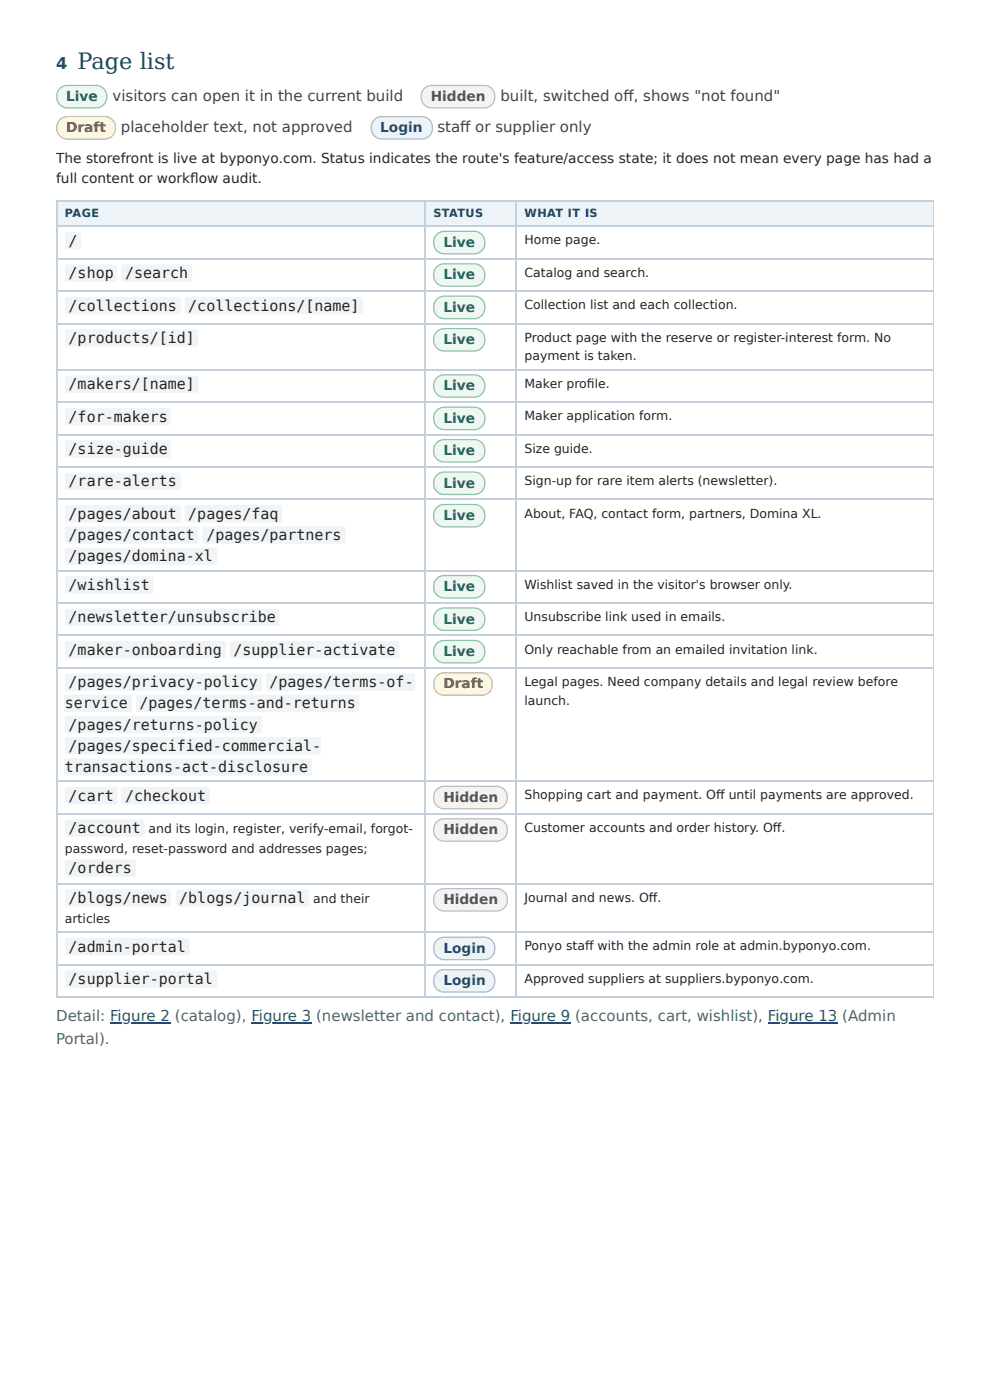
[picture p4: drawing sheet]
<svg xmlns="http://www.w3.org/2000/svg" width="210mm" height="297mm" viewBox="0 0 210 297" stroke-linecap="round" stroke-linejoin="round" font-family="sans-serif">
<g fill="#eef3f8">
<path d="M12.2 42.6h78v5.6h-78z"/>
<path d="M90.2 42.6h19.3v5.6h-19.3z"/>
<path d="M109.5 42.6h88.5v5.6h-88.5z"/>
</g>
<g fill="none" stroke="#c3d1de" stroke-width=".26">
<path d="M11.9 42.7h186.1M11.9 48h186.1M11.9 54.9h186.1M12 42.6v169.1M90.1 42.6v169.1M109.4 42.6v169.1M11.9 61.8h186.1M11.9 68.7h186.1M11.9 78.4h186.1M11.9 85.3h186.1M11.9 92.2h186.1M11.9 99.1h186.1"/>
<path d="M11.9 106h186.1M11.9 121h186.1M11.9 127.9h186.1M11.9 134.8h186.1M11.9 141.7h186.1M11.9 165.8h186.1M11.9 172.6h186.1M11.9 187.5h186.1M11.9 197.8h186.1M11.9 204.7h186.1M11.9 211.5h186.1"/>
</g>
<path d="M197.9 42.6v169.1" fill="none" stroke="#c3d1de" stroke-width=".21"/>
<path d="M12.7 18.8a2.25 2.25 0 0 1 1.6-.7h6.1a2.38 2.38 0 0 1 2.2 2.4 2.38 2.38 0 0 1-2.2 2.4h-6.1a2.4 2.4 0 0 1-2.2-1.5 2.4 2.4 0 0 1 .6-2.6z" fill="#eef8f2"/>
<path d="M12.7 18.8a2.25 2.25 0 0 1 1.6-.7h6.1a2.38 2.38 0 0 1 2.2 2.4 2.38 2.38 0 0 1-2.2 2.4h-6.1a2.4 2.4 0 0 1-2.2-1.5 2.4 2.4 0 0 1 .6-2.6z" fill="none" stroke="#8fc3a8" stroke-width=".26"/>
<path d="M90 18.8a2.25 2.25 0 0 1 1.5-.7h11.2a2.38 2.38 0 0 1 2.2 2.4 2.38 2.38 0 0 1-2.2 2.4h-11.2a2.4 2.4 0 0 1-2.1-1.5 2.4 2.4 0 0 1 .6-2.6z" fill="#f3f3f3"/>
<path d="M90 18.8a2.25 2.25 0 0 1 1.5-.7h11.2a2.38 2.38 0 0 1 2.2 2.4 2.38 2.38 0 0 1-2.2 2.4h-11.2a2.4 2.4 0 0 1-2.1-1.5 2.4 2.4 0 0 1 .6-2.6z" fill="none" stroke="#bbb" stroke-width=".26"/>
<path d="M12.7 25.4a2.25 2.25 0 0 1 1.6-.7h7.9a2.38 2.38 0 0 1 2.3 2.4 2.38 2.38 0 0 1-2.3 2.4h-7.9a2.4 2.4 0 0 1-2.2-1.5 2.4 2.4 0 0 1 .6-2.6z" fill="#fdf6e3"/>
<path d="M12.7 25.4a2.25 2.25 0 0 1 1.6-.7h7.9a2.38 2.38 0 0 1 2.3 2.4 2.38 2.38 0 0 1-2.3 2.4h-7.9a2.4 2.4 0 0 1-2.2-1.5 2.4 2.4 0 0 1 .6-2.6z" fill="none" stroke="#dcc07a" stroke-width=".26"/>
<path d="M79.4 25.4a2.25 2.25 0 0 1 1.6-.7h8.4a2.38 2.38 0 0 1 2.3 2.4 2.38 2.38 0 0 1-2.3 2.4h-8.4a2.4 2.4 0 0 1-2.2-1.5 2.4 2.4 0 0 1 .6-2.6z" fill="#eef3f8"/>
<path d="M79.4 25.4a2.25 2.25 0 0 1 1.6-.7h8.4a2.38 2.38 0 0 1 2.3 2.4 2.38 2.38 0 0 1-2.3 2.4h-8.4a2.4 2.4 0 0 1-2.2-1.5 2.4 2.4 0 0 1 .6-2.6z" fill="none" stroke="#9db4ca" stroke-width=".26"/>
<path d="M13.9 49.4l.4-.2h2.4l.3 .2 .2 .3v2.7l-.2 .4-.3 .1h-2.4l-.4-.1-.1-.4v-2.7z" fill="#f1f4f7"/>
<path d="M92.6 49.7a2.25 2.25 0 0 1 1.6-.6h6.3a2.38 2.38 0 0 1 2.3 2.4 2.38 2.38 0 0 1-2.3 2.3h-6.3a2.4 2.4 0 0 1-2.1-1.5 2.4 2.4 0 0 1 .5-2.6z" fill="#eef8f2"/>
<path d="M92.6 49.7a2.25 2.25 0 0 1 1.6-.6h6.3a2.38 2.38 0 0 1 2.3 2.4 2.38 2.38 0 0 1-2.3 2.3h-6.3a2.4 2.4 0 0 1-2.1-1.5 2.4 2.4 0 0 1 .5-2.6z" fill="none" stroke="#8fc3a8" stroke-width=".26"/>
<g fill="#f1f4f7">
<path d="M13.9 56.2l.4-.1h10.1l.5 .4v2.9l-.3 .3-.3 .1h-10.1l-.4-.2v-.3v-2.7z"/>
<path d="M25.8 56.2l.4-.1h14.1l.4 .4v2.9l-.2 .3-.3 .1h-14.1l-.3-.2-.1-.3v-2.7z"/>
</g>
<path d="M92.6 56.6a2.25 2.25 0 0 1 1.6-.6h6.3a2.38 2.38 0 0 1 2.3 2.3 2.38 2.38 0 0 1-2.3 2.4h-6.3a2.4 2.4 0 0 1-2.1-1.5 2.4 2.4 0 0 1 .5-2.6z" fill="#eef8f2"/>
<path d="M92.6 56.6a2.25 2.25 0 0 1 1.6-.6h6.3a2.38 2.38 0 0 1 2.3 2.3 2.38 2.38 0 0 1-2.3 2.4h-6.3a2.4 2.4 0 0 1-2.1-1.5 2.4 2.4 0 0 1 .5-2.6z" fill="none" stroke="#8fc3a8" stroke-width=".26"/>
<g fill="#f1f4f7">
<path d="M13.9 63.1l.4-.1h23.6l.5 .4v2.8l-.3 .4-.3 .1h-23.6l-.4-.3v-.3v-2.6z"/>
<path d="M39.3 63.1l.4-.1h36.8l.3 .1 .2 .3v2.7l-.2 .4-.3 .2h-36.8l-.3-.1-.2-.4v-2.7z"/>
</g>
<path d="M92.6 63.5a2.25 2.25 0 0 1 1.6-.7h6.3a2.38 2.38 0 0 1 2.3 2.4 2.38 2.38 0 0 1-2.3 2.4h-6.3a2.4 2.4 0 0 1-2.1-1.5 2.4 2.4 0 0 1 .5-2.6z" fill="#eef8f2"/>
<path d="M92.6 63.5a2.25 2.25 0 0 1 1.6-.7h6.3a2.38 2.38 0 0 1 2.3 2.4 2.38 2.38 0 0 1-2.3 2.4h-6.3a2.4 2.4 0 0 1-2.1-1.5 2.4 2.4 0 0 1 .5-2.6z" fill="none" stroke="#8fc3a8" stroke-width=".26"/>
<path d="M13.9 70l.4-.1h27.3l.5 .4v2.8l-.3 .4-.3 .1-27.3-.1-.4-.2v-.3v-2.6z" fill="#f1f4f7"/>
<path d="M92.6 70.4a2.25 2.25 0 0 1 1.6-.7h6.3a2.38 2.38 0 0 1 2.3 2.4 2.38 2.38 0 0 1-2.3 2.4h-6.3a2.4 2.4 0 0 1-2.1-1.6 2.4 2.4 0 0 1 .5-2.5z" fill="#eef8f2"/>
<path d="M92.6 70.4a2.25 2.25 0 0 1 1.6-.7h6.3a2.38 2.38 0 0 1 2.3 2.4 2.38 2.38 0 0 1-2.3 2.4h-6.3a2.4 2.4 0 0 1-2.1-1.6 2.4 2.4 0 0 1 .5-2.5z" fill="none" stroke="#8fc3a8" stroke-width=".26"/>
<path d="M13.9 79.8l.4-.2h27.3l.5 .5v2.8l-.3 .4h-.3h-27.3l-.4-.2v-.3v-2.6z" fill="#f1f4f7"/>
<path d="M92.6 80.2a2.25 2.25 0 0 1 1.6-.7h6.3a2.38 2.38 0 0 1 2.3 2.4 2.38 2.38 0 0 1-2.3 2.4h-6.3a2.4 2.4 0 0 1-2.1-1.6 2.4 2.4 0 0 1 .5-2.5z" fill="#eef8f2"/>
<path d="M92.6 80.2a2.25 2.25 0 0 1 1.6-.7h6.3a2.38 2.38 0 0 1 2.3 2.4 2.38 2.38 0 0 1-2.3 2.4h-6.3a2.4 2.4 0 0 1-2.1-1.6 2.4 2.4 0 0 1 .5-2.5z" fill="none" stroke="#8fc3a8" stroke-width=".26"/>
<path d="M13.9 86.7l.4-.2h21.5l.4 .4v2.9l-.2 .3-.3 .1h-21.5l-.4-.2v-.3v-2.7z" fill="#f1f4f7"/>
<path d="M92.6 87a2.25 2.25 0 0 1 1.6-.6h6.3a2.38 2.38 0 0 1 2.3 2.4 2.38 2.38 0 0 1-2.3 2.3h-6.3a2.4 2.4 0 0 1-2.1-1.5 2.4 2.4 0 0 1 .5-2.6z" fill="#eef8f2"/>
<path d="M92.6 87a2.25 2.25 0 0 1 1.6-.6h6.3a2.38 2.38 0 0 1 2.3 2.4 2.38 2.38 0 0 1-2.3 2.3h-6.3a2.4 2.4 0 0 1-2.1-1.5 2.4 2.4 0 0 1 .5-2.6z" fill="none" stroke="#8fc3a8" stroke-width=".26"/>
<path d="M13.9 93.6l.4-.2h21.5l.4 .4v2.9l-.2 .3-.3 .1h-21.5l-.4-.2v-.3v-2.7z" fill="#f1f4f7"/>
<path d="M92.6 93.9a2.25 2.25 0 0 1 1.6-.6h6.3a2.38 2.38 0 0 1 2.3 2.3 2.38 2.38 0 0 1-2.3 2.4h-6.3a2.4 2.4 0 0 1-2.1-1.5 2.4 2.4 0 0 1 .5-2.6z" fill="#eef8f2"/>
<path d="M92.6 93.9a2.25 2.25 0 0 1 1.6-.6h6.3a2.38 2.38 0 0 1 2.3 2.3 2.38 2.38 0 0 1-2.3 2.4h-6.3a2.4 2.4 0 0 1-2.1-1.5 2.4 2.4 0 0 1 .5-2.6z" fill="none" stroke="#8fc3a8" stroke-width=".26"/>
<path d="M13.9 100.4l.4-.1h23.6l.5 .4v2.9l-.3 .3-.3 .1h-23.6l-.4-.3v-.2v-2.7z" fill="#f1f4f7"/>
<path d="M92.6 100.8a2.25 2.25 0 0 1 1.6-.7h6.3a2.38 2.38 0 0 1 2.3 2.4 2.38 2.38 0 0 1-2.3 2.4h-6.3a2.4 2.4 0 0 1-2.1-1.5 2.4 2.4 0 0 1 .5-2.6z" fill="#eef8f2"/>
<path d="M92.6 100.8a2.25 2.25 0 0 1 1.6-.7h6.3a2.38 2.38 0 0 1 2.3 2.4 2.38 2.38 0 0 1-2.3 2.4h-6.3a2.4 2.4 0 0 1-2.1-1.5 2.4 2.4 0 0 1 .5-2.6z" fill="none" stroke="#8fc3a8" stroke-width=".26"/>
<g fill="#f1f4f7">
<path d="M13.9 107.3l.4-.1h23.6l.5 .4v2.8l-.3 .4-.3 .1h-23.6l-.4-.3v-.3v-2.6z"/>
<path d="M39.3 107.3l.4-.1h19.7l.4 .4v2.8l-.2 .4-.3 .1h-19.7l-.4-.3v-.3v-2.6z"/>
<path d="M13.9 111.8l.4-.1h27.3l.5 .4v2.8l-.3 .4-.3 .1-27.3-.1-.4-.2v-.3v-2.6z"/>
<path d="M43 111.8l.4-.1h29.5l.4 .4v2.8l-.2 .4-.3 .1-29.5-.1-.3-.2-.1-.3v-2.6z"/>
<path d="M13.9 116.3l.4-.1h31.2h.3l.2 .4v2.7l-.1 .4-.4 .2h-31.2l-.3-.1-.2-.4v-2.7z"/>
</g>
<path d="M92.6 107.7a2.25 2.25 0 0 1 1.6-.7h6.3a2.38 2.38 0 0 1 2.3 2.4 2.38 2.38 0 0 1-2.3 2.4h-6.3a2.4 2.4 0 0 1-2.1-1.5 2.4 2.4 0 0 1 .5-2.6z" fill="#eef8f2"/>
<path d="M92.6 107.7a2.25 2.25 0 0 1 1.6-.7h6.3a2.38 2.38 0 0 1 2.3 2.4 2.38 2.38 0 0 1-2.3 2.4h-6.3a2.4 2.4 0 0 1-2.1-1.5 2.4 2.4 0 0 1 .5-2.6z" fill="none" stroke="#8fc3a8" stroke-width=".26"/>
<path d="M13.9 122.4l.4-.2h17.8l.4 .5v2.8l-.2 .4h-.3h-17.8l-.4-.2v-.3v-2.6z" fill="#f1f4f7"/>
<path d="M92.6 122.8a2.25 2.25 0 0 1 1.6-.7h6.3a2.38 2.38 0 0 1 2.3 2.4 2.38 2.38 0 0 1-2.3 2.4h-6.3a2.4 2.4 0 0 1-2.1-1.6 2.4 2.4 0 0 1 .5-2.5z" fill="#eef8f2"/>
<path d="M92.6 122.8a2.25 2.25 0 0 1 1.6-.7h6.3a2.38 2.38 0 0 1 2.3 2.4 2.38 2.38 0 0 1-2.3 2.4h-6.3a2.4 2.4 0 0 1-2.1-1.6 2.4 2.4 0 0 1 .5-2.5z" fill="none" stroke="#8fc3a8" stroke-width=".26"/>
<path d="M13.9 129.3l.4-.2h44.4l.3 .1 .3 .3v2.8l-.2 .4-.4 .1h-44.4l-.3-.1-.2-.3v-2.8z" fill="#f1f4f7"/>
<path d="M92.6 129.6a2.25 2.25 0 0 1 1.6-.6h6.3a2.38 2.38 0 0 1 2.3 2.4 2.38 2.38 0 0 1-2.3 2.3h-6.3a2.4 2.4 0 0 1-2.1-1.5 2.4 2.4 0 0 1 .5-2.6z" fill="#eef8f2"/>
<path d="M92.6 129.6a2.25 2.25 0 0 1 1.6-.6h6.3a2.38 2.38 0 0 1 2.3 2.4 2.38 2.38 0 0 1-2.3 2.3h-6.3a2.4 2.4 0 0 1-2.1-1.5 2.4 2.4 0 0 1 .5-2.6z" fill="none" stroke="#8fc3a8" stroke-width=".26"/>
<g fill="#f1f4f7">
<path d="M13.9 136.2l.4-.2h33.1l.3 .1 .2 .3v2.8l-.2 .3-.3 .2h-33.1l-.3-.1-.2-.3v-2.8z"/>
<path d="M48.8 136.2l.4-.2h34.9l.3 .1 .3 .3v2.8l-.2 .3-.4 .2h-34.9l-.3-.1-.2-.3v-2.8z"/>
</g>
<path d="M92.6 136.5a2.25 2.25 0 0 1 1.6-.6h6.3a2.38 2.38 0 0 1 2.3 2.3 2.38 2.38 0 0 1-2.3 2.4h-6.3a2.4 2.4 0 0 1-2.1-1.5 2.4 2.4 0 0 1 .5-2.6z" fill="#eef8f2"/>
<path d="M92.6 136.5a2.25 2.25 0 0 1 1.6-.6h6.3a2.38 2.38 0 0 1 2.3 2.3 2.38 2.38 0 0 1-2.3 2.4h-6.3a2.4 2.4 0 0 1-2.1-1.5 2.4 2.4 0 0 1 .5-2.6z" fill="none" stroke="#8fc3a8" stroke-width=".26"/>
<g fill="#f1f4f7">
<path d="M13.9 143l.4-.1h40.7l.3 .1 .3 .3v2.8l-.2 .3-.4 .2h-40.7l-.3-.1-.2-.3v-2.8z"/>
<path d="M56.5 143l.4-.1h31v3.7h-31.1l-.4-.3v-.2v-2.7z"/>
<path d="M13.7 147.4h13.9l.4 .4v2.9l-.2 .3-.3 .1h-13.8z"/>
<path d="M29 147.5l.4-.1h46.3l.3 .1 .2 .3v2.7l-.2 .4-.3 .2h-46.3l-.3-.1-.3-.3v-2.8z"/>
<path d="M13.9 152l.4-.1h40.7l.3 .1 .3 .3v2.7l-.2 .4-.4 .2h-40.7l-.3-.1-.2-.4v-2.7z"/>
<path d="M13.9 156.5l.4-.1h53.7v3.7h-53.7l-.3-.1-.2-.4v-2.7z"/>
<path d="M13.7 160.9h51.9l.3 .1 .2 .3v2.7l-.1 .4-.4 .2h-51.9z"/>
</g>
<path d="M92.6 143.4a2.25 2.25 0 0 1 1.6-.7h7.9a2.38 2.38 0 0 1 2.3 2.4 2.38 2.38 0 0 1-2.3 2.4h-7.9a2.4 2.4 0 0 1-2.1-1.5 2.4 2.4 0 0 1 .5-2.6z" fill="#fdf6e3"/>
<path d="M92.6 143.4a2.25 2.25 0 0 1 1.6-.7h7.9a2.38 2.38 0 0 1 2.3 2.4 2.38 2.38 0 0 1-2.3 2.4h-7.9a2.4 2.4 0 0 1-2.1-1.5 2.4 2.4 0 0 1 .5-2.6z" fill="none" stroke="#dcc07a" stroke-width=".26"/>
<g fill="#f1f4f7">
<path d="M13.9 167.1l.4-.1h10.1l.5 .4v2.8l-.3 .4-.3 .1-10.1-.1-.4-.2v-.3v-2.6z"/>
<path d="M25.8 167.1l.4-.1h17.8l.4 .4v2.8l-.2 .4-.3 .1-17.8-.1-.3-.2-.1-.3v-2.6z"/>
</g>
<path d="M92.6 167.5a2.25 2.25 0 0 1 1.6-.7h11.1a2.38 2.38 0 0 1 2.3 2.4 2.38 2.38 0 0 1-2.3 2.4h-11.1a2.4 2.4 0 0 1-2.1-1.5 2.4 2.4 0 0 1 .5-2.6z" fill="#f3f3f3"/>
<path d="M92.6 167.5a2.25 2.25 0 0 1 1.6-.7h11.1a2.38 2.38 0 0 1 2.3 2.4 2.38 2.38 0 0 1-2.3 2.4h-11.1a2.4 2.4 0 0 1-2.1-1.5 2.4 2.4 0 0 1 .5-2.6z" fill="none" stroke="#bbb" stroke-width=".26"/>
<g fill="#f1f4f7">
<path d="M13.9 174l.4-.2h16l.4 .5v2.8l-.2 .3-.3 .1h-16l-.4-.2v-.3v-2.6z"/>
<path d="M13.9 182.5l.4-.2h14.1l.4 .4v2.9l-.2 .3-.3 .1h-14.1l-.4-.2v-.3v-2.7z"/>
</g>
<path d="M92.6 174.4a2.25 2.25 0 0 1 1.6-.7h11.1a2.38 2.38 0 0 1 2.3 2.4 2.38 2.38 0 0 1-2.3 2.4h-11.1a2.4 2.4 0 0 1-2.1-1.6 2.4 2.4 0 0 1 .5-2.5z" fill="#f3f3f3"/>
<path d="M92.6 174.4a2.25 2.25 0 0 1 1.6-.7h11.1a2.38 2.38 0 0 1 2.3 2.4 2.38 2.38 0 0 1-2.3 2.4h-11.1a2.4 2.4 0 0 1-2.1-1.6 2.4 2.4 0 0 1 .5-2.5z" fill="none" stroke="#bbb" stroke-width=".26"/>
<g fill="#f1f4f7">
<path d="M13.9 188.8l.4-.2 21.5 .1 .4 .4v2.8l-.2 .4-.3 .1-21.5-.1-.4-.2v-.3v-2.6z"/>
<path d="M37.5 188.8l.3-.2 27.4 .1 .4 .4v2.8l-.2 .4-.3 .1-27.4-.1-.3-.2-.1-.3v-2.6z"/>
</g>
<path d="M92.6 189.2a2.25 2.25 0 0 1 1.6-.7h11.1a2.38 2.38 0 0 1 2.3 2.4 2.38 2.38 0 0 1-2.3 2.4h-11.1a2.4 2.4 0 0 1-2.1-1.6 2.4 2.4 0 0 1 .5-2.5z" fill="#f3f3f3"/>
<path d="M92.6 189.2a2.25 2.25 0 0 1 1.6-.7h11.1a2.38 2.38 0 0 1 2.3 2.4 2.38 2.38 0 0 1-2.3 2.4h-11.1a2.4 2.4 0 0 1-2.1-1.6 2.4 2.4 0 0 1 .5-2.5z" fill="none" stroke="#bbb" stroke-width=".26"/>
<path d="M13.9 199.1l.4-.1h25.5l.4 .4v2.8l-.2 .4-.3 .1h-25.5l-.4-.3v-.3v-2.6z" fill="#f1f4f7"/>
<path d="M92.6 199.5a2.25 2.25 0 0 1 1.6-.7h8.5a2.38 2.38 0 0 1 2.2 2.4 2.38 2.38 0 0 1-2.2 2.4h-8.5a2.4 2.4 0 0 1-2.1-1.5 2.4 2.4 0 0 1 .5-2.6z" fill="#eef3f8"/>
<path d="M92.6 199.5a2.25 2.25 0 0 1 1.6-.7h8.5a2.38 2.38 0 0 1 2.2 2.4 2.38 2.38 0 0 1-2.2 2.4h-8.5a2.4 2.4 0 0 1-2.1-1.5 2.4 2.4 0 0 1 .5-2.6z" fill="none" stroke="#9db4ca" stroke-width=".26"/>
<path d="M13.9 206l.4-.2h31.2l.3 .1 .2 .4v2.7l-.1 .4-.4 .2h-31.2l-.3-.1-.2-.4v-2.7z" fill="#f1f4f7"/>
<path d="M92.6 206.4a2.25 2.25 0 0 1 1.6-.7h8.5a2.38 2.38 0 0 1 2.2 2.4 2.38 2.38 0 0 1-2.2 2.4h-8.5a2.4 2.4 0 0 1-2.1-1.6 2.4 2.4 0 0 1 .5-2.5z" fill="#eef3f8"/>
<path d="M92.6 206.4a2.25 2.25 0 0 1 1.6-.7h8.5a2.38 2.38 0 0 1 2.2 2.4 2.38 2.38 0 0 1-2.2 2.4h-8.5a2.4 2.4 0 0 1-2.1-1.6 2.4 2.4 0 0 1 .5-2.5z" fill="none" stroke="#9db4ca" stroke-width=".26"/>
<path d="M23.3 217.1h12.8M53.3 217.1h12.7M108.2 217.1h12.7M162.8 217.1h14.8" fill="none" stroke="#244e78" stroke-width=".26"/>
<text font-size="4.8" fill="#183b5d" x="16.4" y="14.6">Page list</text>
<text font-size="3.4" fill="#244e78" x="11.9" y="14.6">4</text>
<g font-size="3.2" fill="#444">
<text x="23.9" y="21.4">visitors can open it in the current build</text>
<text x="106.1" y="21.4">built, switched off , shows &quot;not found&quot;</text>
<text x="25.6" y="28">placeholder text, not approved</text>
<text x="92.7" y="28">staff or supplier only</text>
</g>
<g font-size="3.2" fill="#252525">
<text x="14.6" y="52.1">/</text>
<text x="14.6" y="59">/shop</text>
<text x="26.5" y="59">/search</text>
<text x="14.6" y="65.9">/collections</text>
<text x="39.9" y="65.9">/collections/[name]</text>
<text x="14.6" y="72.8">/products/[id]</text>
<text x="14.6" y="82.6">/makers/[name]</text>
<text x="14.6" y="89.4">/for-makers</text>
<text x="14.6" y="96.3">/size-guide</text>
<text x="14.6" y="103.2">/rare-alerts</text>
<text x="14.6" y="110.1">/pages/about</text>
<text x="39.9" y="110.1">/pages/faq</text>
<text x="14.6" y="114.6">/pages/contact</text>
<text x="14.6" y="119.1">/pages/domina-xl</text>
<text x="43.7" y="114.6">/pages/partners</text>
<text x="14.6" y="125.1">/wishlist</text>
<text x="14.6" y="132">/newsletter/unsubscribe</text>
<text x="14.6" y="138.9">/maker-onboarding</text>
<text x="49.5" y="138.9">/supplier-activate</text>
<text x="14.6" y="145.8">/pages/privacy-policy</text>
<text x="57.1" y="145.8">/pages/terms-of-</text>
<text x="13.8" y="150.3">service</text>
<text x="14.6" y="154.8">/pages/returns-policy</text>
<text x="29.6" y="150.3">/pages/terms-and-returns</text>
<text x="14.6" y="159.3">/pages/specified-commercial-</text>
<text x="13.8" y="163.8">transactions-act-disclosure</text>
<text x="14.6" y="169.9">/cart</text>
<text x="26.5" y="169.9">/checkout</text>
<text x="14.6" y="176.7">/account</text>
<text x="14.6" y="185.2">/orders</text>
<text x="14.6" y="191.6">/blogs/news</text>
<text x="38" y="191.6">/blogs/journal</text>
<text x="14.6" y="201.9">/admin-portal</text>
<text x="14.6" y="208.8">/supplier-portal</text>
</g>
<g font-size="3.2" fill="#4c5f72">
<text x="11.9" y="216.7">Detail: Figure 2 (catalog), Figure 3 (newsletter and contact), Figure 9 (accounts, cart, wishlist), Figure 13 (Admin</text>
<text x="11.9" y="221.5">Portal).</text>
</g>
<g font-size="2.9" fill="#1f6b45">
<text x="14" y="21.4">Live</text>
<text x="94" y="52.4">Live</text>
<text x="94" y="59.3">Live</text>
<text x="94" y="66.1">Live</text>
<text x="94" y="73">Live</text>
<text x="94" y="82.8">Live</text>
<text x="94" y="89.7">Live</text>
<text x="94" y="96.6">Live</text>
<text x="94" y="103.5">Live</text>
<text x="94" y="110.3">Live</text>
<text x="94" y="125.4">Live</text>
<text x="94" y="132.3">Live</text>
<text x="94" y="139.2">Live</text>
</g>
<g font-size="2.9" fill="#555">
<text x="91.3" y="21.4">Hidden</text>
<text x="94" y="170.1">Hidden</text>
<text x="94" y="177">Hidden</text>
<text x="94" y="191.8">Hidden</text>
</g>
<g font-size="2.9" fill="#8a5a00">
<text x="14" y="28">Draft</text>
<text x="94" y="146.1">Draft</text>
</g>
<g font-size="2.9" fill="#244e78">
<text x="80.6" y="28">Login</text>
<text x="94" y="202.1">Login</text>
<text x="94" y="209">Login</text>
</g>
<g font-size="2.9" fill="#252525">
<text x="11.9" y="34.7">The storefront is live at byponyo.com. Status indicates the route's feature/access state; it does not mean every page has had a</text>
<text x="11.9" y="38.9">full content or workfl ow audit.</text>
</g>
<g font-size="2.6" fill="#252525">
<text x="111.2" y="51.9">Home page.</text>
<text x="111.2" y="58.7">Catalog and search.</text>
<text x="111.2" y="65.6">Collection list and each collection.</text>
<text x="111.2" y="72.5">Product page with the reserve or register-interest form. No</text>
<text x="111.2" y="76.5">payment is taken.</text>
<text x="111.2" y="82.3">Maker profi le.</text>
<text x="111.2" y="89.2">Maker application form.</text>
<text x="111.2" y="96">Size guide.</text>
<text x="111.2" y="102.9">Sign-up for rare item alerts (newsletter).</text>
<text x="111.2" y="109.8">About, FAQ, contact form, partners, Domina XL.</text>
<text x="111.2" y="124.9">Wishlist saved in the visitor's browser only.</text>
<text x="111.2" y="131.8">Unsubscribe link used in emails.</text>
<text x="111.2" y="138.6">Only reachable from an emailed invitation link.</text>
<text x="111.2" y="145.5">Legal pages. Need company details and legal review before</text>
<text x="111.2" y="149.5">launch.</text>
<text x="111.2" y="169.6">Shopping cart and payment. Off until payments are approved.</text>
<text x="31.5" y="176.7">and its login, register, verify-email, forgot-</text>
<text x="111.2" y="176.5">Customer accounts and order history. Off .</text>
<text x="13.8" y="181">password, reset-password and addresses pages;</text>
<text x="66.4" y="191.6">and their</text>
<text x="111.2" y="191.3">Journal and news. Off .</text>
<text x="13.8" y="195.8">articles</text>
<text x="111.2" y="201.6">Ponyo staff with the admin role at admin.byponyo.com.</text>
<text x="111.2" y="208.5">Approved suppliers at suppliers.byponyo.com.</text>
</g>
<g font-size="2.4" fill="#183b5d">
<text x="13.8" y="46">PAGE</text>
<text x="91.9" y="46">STATUS</text>
<text x="111.2" y="46">WHAT IT IS</text>
</g>
</svg>
